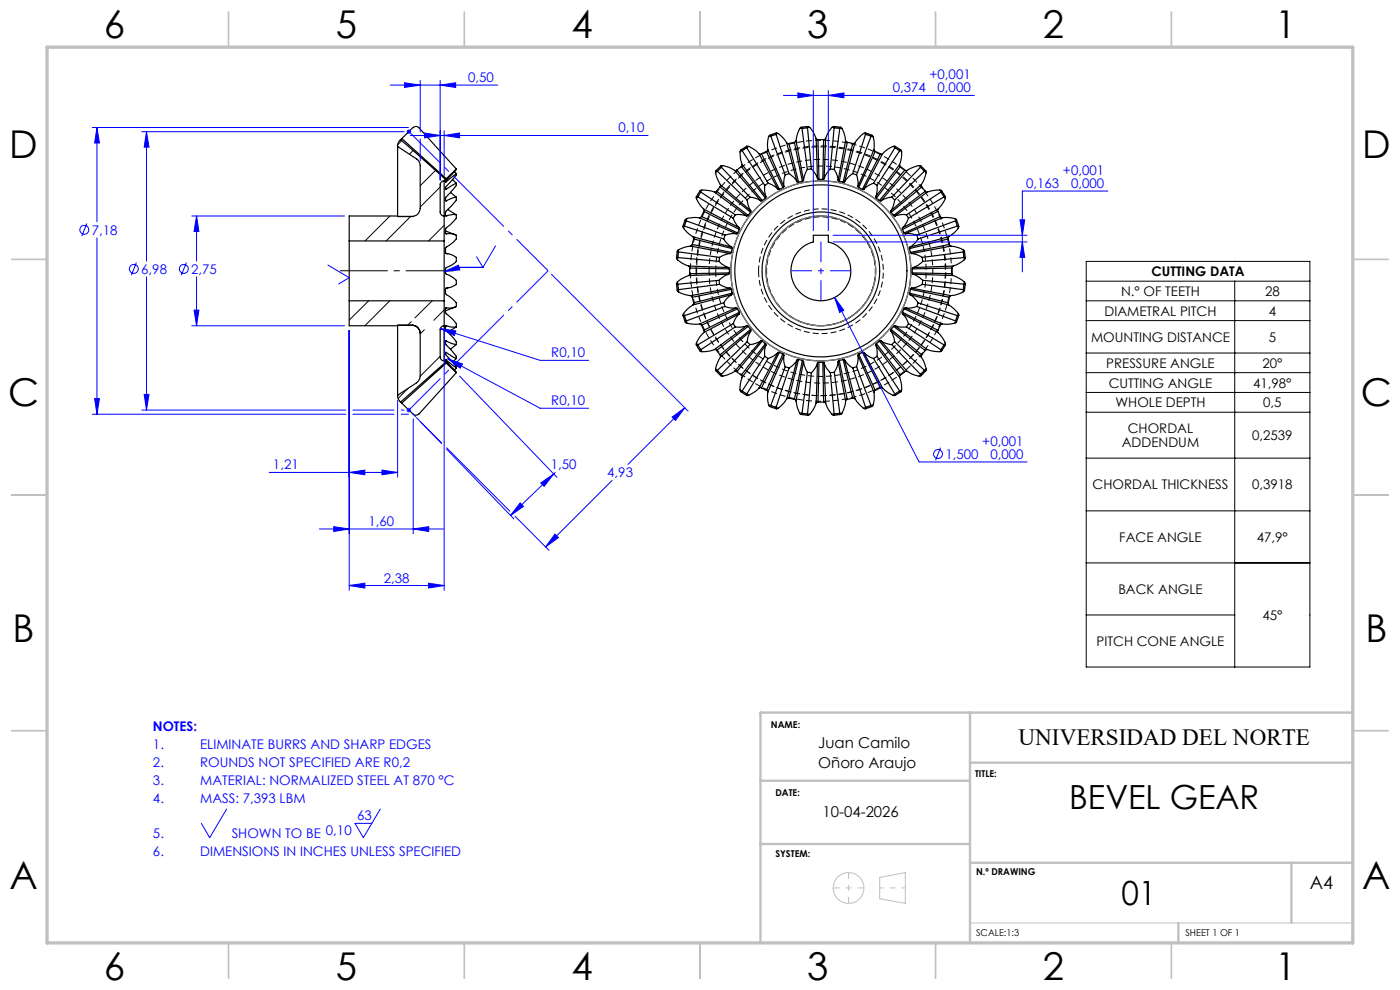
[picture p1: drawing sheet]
<svg xmlns="http://www.w3.org/2000/svg" width="297mm" height="210mm" viewBox="0 0 297 210" stroke-linecap="round" stroke-linejoin="round" font-family="sans-serif">
<g fill="none" stroke="#000" stroke-width=".21">
<path d="M85.2 29.8l-.8 .9M87.6 31.9l-.7 .8M92.4 36.2l-3.3 3.2M93.4 39.7l-4.3 4.2M82.7 45.8l-5.3 5.3M87.1 45.9l-5.2 5.2M94.2 47.8l-3.3 3.3M230.4 55.4h47.5v86.1h-47.5zM230.4 59.6h47.5M261.9 59.6v81.9M78.2 63.8l-4.1 4.1M82.7 63.8l-5.3 5.3"/>
<path d="M87.2 68.3l-.7 .7M90 69.9l-.9 .9M91.7 63.8l-3.7 3.6M93.4 75.6l-4.3 4.2M94.2 65.7l-2.2 2.2M230.4 63.8h47.5M230.4 68h47.5M230.4 74.9h47.5M230.4 79h47.5M86.6 82.4l-2.1 2.1M230.4 83.2h47.5M230.4 87.4h47.5"/>
<path d="M230.4 97.2h47.5M230.4 108.4h47.5M230.4 119.4h47.5M230.4 130.4h31.5"/>
</g>
<g fill="none" stroke="#000" stroke-width=".25">
<path d="M84.3 31.1l4.1 2.6a1.81 1.81 0 0 1 .7 1.4v9.1a1.73 1.73 0 0 1-1.6 1.7M84.3 31.1v14.7M85 29.6l9.5 8.5M85 29.6l-.5 .7-.2 .8M85.2 29.4l1.9-1.9a1.14 1.14 0 0 1 1.8-.4l7.9 8.7M85.2 29.4l-.2 .2M85.2 29.4l9.5 8.5M94.2 38.4a.84 .84 0 0 0-.8 .8v5.8a.84 .84 0 0 0 .8 .8M94.2 38.4v7.4M94.5 38.1h.1M94.5 38.1l-.3 .3M94.5 40l.2 .1"/>
<path d="M94.5 38.4l.2 .2M94.7 37.9l-.2 .2M96 38.1l.8 .8M96.4 36.4l.4 .4M96.8 35.8l-2.1 2.1M96.8 35.8l-2.3 2.6v.3l.2-.1M96.8 36.8l-2.1 1.8M96.8 36.8v.3l-.3 .4-1.9 2.1-.1 .6 .2-.1M96.8 38.9l-2.1 1.2M96.8 38.9v.2a6.7 6.7 0 0 1-2.1 2.6l-.2 .3v.6h.2M152.2 36.3h-.4a4.1 4.1 0 0 0 1 2.9M152.2 36.3l6.3 6.1"/>
<path d="M152.8 39.6l-.8 1M152.8 39.6l6.4 5.4M152.8 39.2v.4M152.8 39.2l6.5 5.5M153 35.2l-1.1 1.1M153 35.5l6.1 6.3M153 35.5v-.3h.7l1 .3 1.2 .7M153 35.5l-.8 .8M155.9 36.2l5.5 6.4M156.3 36.1l-.4 .1M156.3 36.1l5.4 6.4M157.3 35.3l-1 .8"/>
<path d="M157.3 35.3l5.1 6.7M157.4 32l-.2-.2-.1 .2a6 6 0 0 0 .3 2.9M157.4 32l4.8 7.3M157.4 34.9l-.1 .4M157.4 34.9l5.1 6.8M158.4 31l-1.3 .8M158.4 31.4l4.5 7.5M158.4 31.4v-.3a.55 .55 0 0 1 .7 .1l1 .5 .9 .9M158.4 31.4l-1 .6M161 32.6h.5M161 32.6l4 7.5M161.5 32.6l3.8 7.6"/>
<path d="M162.2 39.3v1.2l.3 1.2M162.6 32.1l-1.1 .5M162.6 32.1l3.5 7.7M162.9 31.7l-.3 .4M162.9 31.7l3.4 7.8M162.9 38.9l1.2 .5 .9 .7M162.9 38.9l-.7 .4M163.5 28.9l-.2-.2a2.04 2.04 0 0 0-.5 2l.1 1M163.5 28.9l3.1 8.2M164.6 28.5l2.8 8.3M164.6 28.5l.1-.3 .6 .3 .8 .7 .8 1.1M164.6 28.5l-1.1 .4"/>
<path d="M164.7 28.2l-1.4 .5M166.1 39.8l-.8 .4M166.3 39.5l-.2 .3M166.6 37.1l-.3 .8v1.6M166.9 30.3l.5 .1M166.9 30.3l2.2 8.3M167.4 30.4l2 8.2M167.4 36.8l1 .8 .7 1M167.4 36.8l-.8 .3M168.5 30.2l-1.1 .2M168.5 30.2l1.7 8.2M168.9 29.9l-.4 .3"/>
<path d="M168.9 29.9l1.6 8.3M169.1 38.6h.3M170.1 27.3l-.1-.3-.2 .1a6.5 6.5 0 0 0-.9 2.8M170.1 27.3l1.2 8.6M170.2 38.4l-.8 .2M170.5 38.2l-.3 .2M171.3 35.9l-.6 1.1-.2 1.2M171.3 27.1l.8 8.7M171.3 27.1l.2-.3 .5 .5 .6 .9 .5 1.2M171.3 27.1l-1.2 .2M171.4 26.8l-1.5 .2M172.1 35.8l.8 1 .5 1.1"/>
<path d="M172.1 35.8l-.8 .1M173.1 29.4l.4 .2M173.1 29.4l.3 8.5M173.4 37.9l.3 .2M173.5 29.6h1.2M173.5 29.6l.2 8.5M173.7 38.1h.9M174.7 29.6l-.1 8.5M174.8 37.9l-.2 .2M175.2 29.4l-.5 .2M175.2 29.4l-.4 8.5M176.1 35.8l-.7 1-.6 1.1"/>
<path d="M176.1 35.8l.9 .1M176.8 26.8l1.6 .2M177 27.1l-.1-.3-.2 .1a5.8 5.8 0 0 0-1.5 2.5M177 27.1l-.9 8.7M177 27.1l1.2 .2M177 35.9l.6 1.2 .2 1.1M177.8 38.2l.2 .2M178 38.4l.9 .2M178.2 27.3l-1.2 8.6M178.2 27.3l.2-.3 .4 .6 .6 2.3M179.2 38.6h-.3M179.4 29.9l.3 .3"/>
<path d="M179.4 29.9l-1.6 8.3M179.7 30.2l1.2 .2M179.7 30.2l-1.7 8.2M180.9 36.8l-.9 .8-.8 1M180.9 36.8l.8 .3M180.9 30.4l-2 8.2M181.4 30.3l-.5 .1M181.4 30.3l-2.2 8.3M181.7 37.1l.3 1.2v1.2M182 39.5l.2 .3M182.2 39.8l.8 .4M183.6 28.2l1.4 .5"/>
<path d="M183.6 28.5v-.3h-.2a5.5 5.5 0 0 0-2 2.1M183.6 28.5l-2.7 8.3M183.6 28.5l1.2 .4M184.8 28.9l-3.1 8.2M184.8 28.9l.2-.2 .3 .6 .1 2.4M185.3 38.9l-1.1 .5-.9 .7M185.3 38.9l.8 .4M185.4 31.7l.3 .4M185.4 31.7l-3.4 7.8M185.7 32.1l1.1 .5M185.7 32.1l-3.5 7.7M186.1 39.3v1.3l-.3 1.1"/>
<path d="M186.8 32.6h.4M186.8 32.6l-3.8 7.6M187.2 32.6l-3.9 7.5M189.8 31l1.3 .8M189.8 31.4l.1-.3a2.06 2.06 0 0 0-1.9 .8l-.8 .7M189.8 31.4l-4.5 7.5M189.8 31.4l1.1 .6M190.9 32l-4.8 7.3M190.9 32l.1-.2a1.65 1.65 0 0 1 .2 1.8l-.3 1.3M190.9 34.9l.1 .4M190.9 34.9l-5.1 6.8M191 35.3l.9 .8"/>
<path d="M191 35.3l-5.1 6.7M191.9 36.1l.5 .1M191.9 36.1l-5.4 6.4M192.4 36.2l-5.5 6.4M195.3 35.5l.1-.3-.2-.1a5.5 5.5 0 0 0-2.8 1.1M195.3 35.5l-6.1 6.3M195.3 35.5l.8 .8M195.3 35.2l1.1 1.1M195.4 39.2l.1 .4M195.4 39.2l-6.4 5.5M195.5 39.6l.8 1M195.5 39.6l-6.4 5.4"/>
<path d="M196.1 36.3l-6.3 6.1M196.1 36.3h.3l.1 .4-.4 1.3-.7 1.2M74.1 51.1v12.7M74.1 51.1h20.1M84.3 45.8l3.2 .1M84.3 45.8h-10.2v5.3M87.5 45.9h.1M94.2 51.1v12.7M94.2 45.8v5.3M94.5 49l2.1 .8M94.5 42.5l.2 .1M94.5 45.7l.2 .1"/>
<path d="M94.6 49.6h.1M94.6 53.8h.4M94.7 49.6l1.5 .1a.67 .67 0 0 1 .6 .9l-.7 .8-1.4 1a1.23 1.23 0 0 0-.2 1.3l.1 .1a3.8 3.8 0 0 1 2.2 .9v.1a1.05 1.05 0 0 1-.7 1.2l-1.5 .8v1.3a4.6 4.6 0 0 1 2.2 1.5v.1a.82 .82 0 0 1-.7 1l-1.5 .5v1.2a5.5 5.5 0 0 1 2.2 2v.6l-.3 .1-1.1 .3-.7-.1M95 44.4l1.8 1.2M95.6 40.8l1.2 1M96.8 41.8l-.6 .1-1.5 .7M96.8 41.8v.4a4.5 4.5 0 0 1-1.8 2.2l-.5 .6v.7l.2 .1M96.8 45.6l-1-.1-1.1 .3M96.8 45.6v.4a3.8 3.8 0 0 1-1.8 2l-.5 .6v.9l.2 .1M143.7 53.3l-.2 1.5M143.8 54.6l-.3 .2a4 4 0 0 0 2.6 1.6M143.8 54.6l8.7 .8"/>
<path d="M143.9 53.4l8.7 1.2M143.9 53.4l-.1 1.2M145.2 48h-.3a3.3 3.3 0 0 0 1.7 1.9l.4 .3M145.2 48l8.3 2.7M145.4 46.6l-.5 1.4M145.6 46.8l8.2 3.1M145.6 46.8l-.4 1.2M146.1 58.4l-2.1 1.2-.5 .5 .3 .2M146.1 56.4l.2 .5M146.1 56.4l8.5 .4M146.3 58.1l-.2 .3M146.3 56.9v1.2"/>
<path d="M146.3 56.9l8.4 .1M146.5 52.2l-1.3 .2-1.2 .5-.3 .3 .2 .2M146.5 52.2l8.4 1.6M146.9 51.8l-.4 .4M146.9 51.8l8.3 1.7M147 50.2l.1 .5M147 50.2l8.2 2.2M147.1 50.7l-.2 1.1M147.1 50.7l8.2 2M148 41.8h-.3a4.7 4.7 0 0 0 1.6 2.6M148 41.8l7.5 4.5M148.4 46.2l-1.3-.1-1.1 .2-.6 .3 .2 .2"/>
<path d="M148.4 46.2l7.8 3.4M148.5 40.5l-.8 1.3M148.7 40.7l7.3 4.9M148.7 40.7l-.2-.2 .4-.2 1.9 .2 .8 .2M148.7 40.7l-.7 1.1M148.8 45.9l-.4 .3M148.8 45.9l7.7 3.5M149.3 44.4v.4M149.3 44.4l7.5 3.9M149.3 44.8l-.5 1.1M149.3 44.8l7.5 3.9M151.6 40.7l6.8 5.1"/>
<path d="M152 40.6l-.4 .1M152 40.6l6.7 5.1M152.5 55.4l.6 .6 1.5 .8M152.5 59.5l-8.7 .8M152.5 59.5l.1 .8M152.6 54.6l-.1 .8M153.5 50.7l.8 1 .9 .7M153.8 49.9l-.3 .8M154.6 58.2l-.8 .2-1.3 1.1M154.6 56.8l.1 .2M154.6 58.2l-8.5 .2M154.7 57.9l-.1 .3"/>
<path d="M154.7 57v.9M154.7 57.9l-8.4 .2M154.9 53.8l-1.1 .2-1.2 .6M155.2 53.5l-.3 .3M155.2 52.4l.1 .3M155.3 52.7l-.1 .8M155.5 46.3l.8 1.4 .5 .6M156 45.6l1.3-.1 1.1 .3M156 45.6l-.5 .7M156.2 49.6h-1.2l-1.2 .3M156.5 49.4l-.3 .2M156.8 48.7l-.3 .7"/>
<path d="M156.8 48.3v.4M158.5 42.4l.2 1.2 .6 1.1M158.7 45.7l-.3 .1M159.1 41.8l1.2 .3 1.1 .5M159.1 41.8l-.6 .6M159.2 45l-.5 .7M159.3 44.7l-.1 .3M161.7 42.5l-.3 .1M162.4 42l-.7 .5M162.5 41.7l-.1 .3M165 40.1l.3 .1M172.5 49.9h3.2v1.4a6.3 6.3 0 0 1 3.6 9.8 6.3 6.3 0 0 1-10.4 0 6.3 6.3 0 0 1 3.6-9.8z"/>
<path d="M183.3 40.1l-.3 .1M185.8 41.7l.1 .3M185.9 42l.6 .5M186.5 42.5l.4 .1M189 44.7l.1 .3M189.1 45l.5 .7M189.2 41.8l-.8 .1-1.5 .7M189.2 41.8l.6 .6M189.6 45.7l.3 .1M189.8 42.4l-.3 1.3-.5 1M191.5 48.3v.4M191.5 48.7l.3 .7"/>
<path d="M191.8 49.4l.3 .2M192.1 49.6h1.2l1.2 .3M192.3 45.6l-1.2-.1-1.2 .3M192.3 45.6l.4 .7M192.7 46.3l-.7 1.5-.5 .5M193 52.7l.1 .8M193 52.4v.3M193.1 53.5l.3 .3M193.4 53.8l1.2 .2 1.1 .6M193.5 57v.9M193.5 57.9l.2 .3M193.5 57.9l8.5 .2"/>
<path d="M193.7 58.2l1.1 .5 1 .8M193.7 56.8l-.2 .2M193.7 58.2l8.5 .2M194.5 49.9l.3 .8M194.8 50.7l-.8 1-1 .7M195.7 54.6l.1 .8M195.8 59.5l8.7 .8M195.8 55.4l-1 .9-1.1 .5M195.8 59.5l-.1 .8M196.3 40.6l.4 .1M196.3 40.6l-6.7 5.1M196.7 40.7a5 5 0 0 1 3-.3l-.1 .3"/>
<path d="M196.7 40.7l-6.8 5.1M199 44.8l.5 1.1M199 44.8l-7.5 3.9M199 44.4v.4M199 44.4l-7.5 3.9M199.5 45.9l.3 .3M199.5 45.9l-7.7 3.5M199.6 40.7l-7.3 4.9M199.6 40.7l.7 1.1M199.7 40.5l.9 1.3M199.8 46.2a4.9 4.9 0 0 1 3.1 .4l-.2 .2M199.8 46.2l-7.7 3.4"/>
<path d="M200.3 41.8l-7.6 4.5M200.3 41.8h.3l-.2 .6-1.4 2M201.2 50.7l.2 1.1M201.2 50.7l-8.2 2M201.3 50.2l-.1 .5M201.3 50.2l-8.3 2.2M201.4 51.8l.3 .4M201.4 51.8l-8.3 1.7M201.7 52.2a4.9 4.9 0 0 1 2.9 1l-.2 .2M201.7 52.2l-8.3 1.6M202 58.1l.2 .3M202 56.9v1.2"/>
<path d="M202 56.9l-8.5 .1M202.2 58.4a5 5 0 0 1 2.6 1.7l-.3 .2M202.2 56.4l-.2 .5M202.2 56.4l-8.5 .4M202.7 46.8l-8.2 3.1M202.7 46.8l.4 1.2M202.9 46.6l.5 1.4M203.1 48l-8.3 2.7M203.1 48h.3l-.3 .7-.7 .8-1.1 .7M204.4 53.4l-8.7 1.2M204.4 53.4l.1 1.2M204.5 54.6l-8.7 .8"/>
<path d="M204.5 54.6l.2 .1a.5 .5 0 0 1-.4 .6l-2.1 1.1M204.6 53.3l.2 1.5M74.1 63.8v5.3h10.2M74.1 63.8h20.1M84.3 69.1v14.7M87.5 69a1.73 1.73 0 0 1 1.6 1.7M87.5 69a1.75 1.75 0 0 1 1.6 1.7M87.5 69h.1M87.5 69l-3.2 .1M89.1 70.7l-.1 9.6-.6 .9-4.1 2.6M94.2 69.1a.84 .84 0 0 0-.8 .8v5.8a.84 .84 0 0 0 .8 .8M94.2 69.1v7.4"/>
<path d="M94.2 63.8v5.3M94.2 76.5l.3 .4M94.5 76.9l-9.5 8.4M94.5 76.9h.1M94.5 76.9l.2 .1M94.7 65.3l-.2 .1v.9l.2 .3a6 6 0 0 1 2.1 2.2v.5M94.7 69.1l1.1 .3 1-.1M94.7 69.1l-.2 .1v.7l.2 .3a8.2 8.2 0 0 1 2.1 2.4v.5M94.7 72.3l1.1 .5 1 .3M94.7 72.3h-.2v.6l.6 .7a5.1 5.1 0 0 1 1.7 2.2v.3M94.7 74.8l2.1 1.3M94.7 74.8l-.2-.1 .1 .6 2.2 2.5v.3"/>
<path d="M94.7 76.4l2.1 1.7M94.7 76.4l-.2-.1 .1 .3 2.2 2.4M94.7 77l2.1 2M94.7 77l-9.5 8.5M94.7 76.4l-.2 .1M94.7 74.8l-.2 .1M94.7 72.3l-.2 .1M94.7 69.1l-.2 .1M94.7 65.3l-.1 .1M95 61.1h-.4M96.6 65.1l-2.1 .8M96.8 79l-8 8.9a.91 .91 0 0 1-1.4-.3l-2.2-2.1"/>
<path d="M96.8 78.1l-.4 .4M96.8 76.1l-.8 .7M96.8 73.1l-1.2 1M96.8 69.3l-1.8 1.2M143.5 60.1l.2 1.6M143.8 60.3l.1 1.1M143.9 61.4l-.2 .2a2.05 2.05 0 0 0 1.8 .9l1 .2M144.9 66.9l.5 1.4M145.2 66.9l.4 1.2M145.6 68.1l-.2 .3a3.8 3.8 0 0 0 3 .3M146.5 62.7l.4 .4M146.9 63.1l.2 1.1"/>
<path d="M147 64.7l-1.8 1.5-.3 .5 .1 .2h.2M147.1 64.2l-.1 .5M147.7 73.2l.8 1.3M148 73.2l.7 1M148.4 68.7l.4 .3M148.8 69l.5 1.1M149.3 70.5l-.9 1-.7 1.2v.5h.3M149.3 70.1v.4M151.6 74.1a4.4 4.4 0 0 1-3.1 .4l.2-.3M151.6 74.1l.4 .3M151.9 78.7l1.1 1M152 74.4l.8 .9"/>
<path d="M152.2 78.6l.8 .8M152.6 60.3l1.5 .7 .8 .1M152.6 60.3l-8.7 1.1M152.8 75.3v.4M152.8 75.7l-.9 2.2-.1 .6 .2 .2 .2-.1M153.5 64.2l-8.3 2.7M153.5 64.2l.3 .8M153.8 65l1.2 .3h1.2M153.8 65l-8.2 3.1M154.9 61.1l.3 .3M154.9 61.1l-8.4 1.6M155.2 61.4l.1 .8"/>
<path d="M155.2 61.4l-8.3 1.7M155.2 62.5l-.9 .7-.8 1M155.2 62.5l-8.2 2.2M155.3 62.2l-.1 .3M155.3 62.2l-8.2 2M155.5 68.6l-7.5 4.6M155.5 68.6l.5 .7M155.9 78.8a4.8 4.8 0 0 1-2.9 1v-.4M155.9 78.8h.4M156 69.3l-7.3 4.9M156.2 65.3l.3 .2M156.2 65.3l-7.8 3.4"/>
<path d="M156.3 78.8l1 .8M156.5 65.5l.3 .7M156.5 65.5l-7.7 3.5M156.8 66.6l-.7 .9-.6 1.1M156.8 66.2v.4M156.8 66.6l-7.5 3.9M156.8 66.2l-7.5 3.9M157.3 79.6l.1 .4M158.4 69.1l-1.2 .3-1.2-.1M158.4 69.1l.3 .1M158.4 69.1l-6.8 5M158.5 72.5l-6.3 6.1"/>
<path d="M158.5 72.5l.6 .6M158.7 69.2l.5 .7M158.7 69.2l-6.7 5.2M159.1 73.1l-6.1 6.3M159.2 69.9l.1 .3M159.2 69.9l-6.4 5.4M159.3 70.2l-.6 1.1-.2 1.2M159.3 70.2l-6.5 5.5M161.4 72.3l-1.1 .5-1.2 .3M161.4 72.3h.3M161.4 72.3l-5.5 6.5M161.7 72.3l.7 .6"/>
<path d="M161.7 72.3l-5.4 6.5M162.2 75.6l-4.8 7.3M162.2 75.6l.7 .5M162.4 72.9l.1 .3M162.4 72.9l-5.1 6.7M162.5 73.2l-.3 1.1v1.3M162.5 73.2l-5.1 6.8M162.9 76.1l-4.5 7.5M165 74.8l-.9 .7-1.2 .6M165 74.8l-4 7.5M165.3 74.7l.8 .4M165.3 74.7l-.3 .1"/>
<path d="M165.3 74.7l-3.8 7.6M166.1 75.1l.2 .3M166.1 75.1l-3.5 7.7M166.3 75.4v1.1l.3 1.3M166.3 75.4l-3.4 7.8M166.6 77.8l-3.1 8.2M166.6 77.8l.8 .3M167.4 78.1l-2.8 8.3M169.1 76.4l-1 1.2-.7 .5M169.1 76.4l-2.2 8.2M169.4 76.3l.8 .2M169.4 76.3l-.3 .1"/>
<path d="M169.4 76.3l-2 8.1M170.2 76.5l.3 .2M170.2 76.5l-1.7 8.2M170.5 76.7l.1 .8 .7 1.5M170.5 76.7l-1.6 8.3M171.3 79l-1.2 8.7M171.3 79h.8M172.1 79l-.8 8.8M173.4 77l-.5 1.1-.8 .9M173.4 77l-.3 8.5M173.7 76.9h.9M173.7 76.9l-.3 .1"/>
<path d="M173.7 76.9l-.2 8.4M174.6 76.9l.2 .1M174.6 76.9l.1 8.4M174.8 77l.5 1.1 .8 .9M174.8 77l.4 8.5M176.1 79l.9 8.8M177 79l1.2 8.7M177 79h-.9M177.8 76.7l-.2 1.2-.6 1.1M177.8 76.7l1.6 8.3M178 76.5l-.2 .2M178 76.5l1.7 8.2"/>
<path d="M178.9 76.3l.3 .1M178.9 76.3l-.9 .2M178.9 76.3l2 8.1M179.2 76.4l1 1.2 .7 .5M179.2 76.4l2.2 8.2M180.9 78.1l2.7 8.3M181.7 77.8l3.1 8.2M181.7 77.8l-.8 .3M182 75.4v1.2l-.3 1.2M182 75.4l3.4 7.8M182.2 75.1l-.2 .3M182.2 75.1l3.5 7.7"/>
<path d="M183 74.7l.3 .1M183 74.7l-.8 .4M183 74.7l3.8 7.6M183.3 74.8l.9 .7 1.1 .6M183.3 74.8l3.9 7.5M185.3 76.1l4.5 7.5M185.8 73.2l.2 .8 .1 1.6M185.8 73.2l5.1 6.8M185.9 72.9l-.1 .3M185.9 72.9l5.1 6.7M186.1 75.6l4.8 7.3M186.1 75.6l-.8 .5"/>
<path d="M186.5 72.3l-.6 .6M186.5 72.3l5.4 6.5M186.9 72.3l1.1 .5 1.2 .3M186.9 72.3h-.4M186.9 72.3l5.5 6.5M189 70.2l.7 1.5 .1 .8M189 70.2l6.4 5.5M189.1 69.9l-.1 .3M189.1 69.9l6.4 5.4M189.2 73.1l6.1 6.3M189.6 69.2l-.5 .7M189.6 69.2l6.7 5.2"/>
<path d="M189.8 72.5l6.3 6.1M189.8 72.5l-.6 .6M189.9 69.1l1.1 .3 1.3-.1M189.9 69.1l-.3 .1M189.9 69.1l6.8 5M191 79.6l-.1 .4M191.5 66.6l.7 .9 .5 1.1M191.5 66.2v.4M191.5 66.6l7.5 3.9M191.5 66.2l7.5 3.9M191.8 65.5l-.3 .7M191.8 65.5l7.7 3.5"/>
<path d="M191.9 78.8l-.9 .8M192.1 65.3l-.3 .2M192.1 65.3l7.7 3.4M192.3 69.3l7.3 4.9M192.4 78.8l1.2 .6 1.3 .4h.4v-.4M192.4 78.8h-.5M192.7 68.6l7.6 4.6M192.7 68.6l-.4 .7M193 62.2v.3M193 62.2l8.2 2M193 62.5l1 .7 .8 1M193 62.5l8.3 2.2"/>
<path d="M193.1 61.4l-.1 .8M193.1 61.4l8.3 1.7M193.4 61.1l-.3 .3M193.4 61.1l8.3 1.6M194.5 65l-1.2 .3h-1.2M194.5 65l8.2 3.1M194.8 64.2l8.3 2.7M194.8 64.2l-.3 .8M195.4 75.7a4.8 4.8 0 0 1 1 2.9h-.3M195.5 75.3l-.1 .4M195.7 60.3l-1.2 .6-1.1 .2M195.7 60.3l8.7 1.1"/>
<path d="M196.1 78.6l-.8 .8M196.3 74.4l-.8 .9M196.4 78.7l-1.1 1M196.7 74.1l2.4 .5a.52 .52 0 0 0 .7-.2l-.2-.2M196.7 74.1l-.4 .3M199 70.1v.4M199 70.5a4.8 4.8 0 0 1 1.6 2.6l-.3 .1M199.5 69l-.5 1.1M199.8 68.7l-.3 .3M200.3 73.2l-.7 1M200.6 73.2l-.9 1.3M201.2 64.2l.1 .5"/>
<path d="M201.3 64.7l.4 .3a3.3 3.3 0 0 1 1.7 1.9h-.3M201.4 63.1l-.2 1.1M201.7 62.7l-.3 .4M202.7 68.1l.2 .1-.1 .3-.6 .1-1 .2-1.4-.1M203.1 66.9l-.4 1.2M203.4 66.9l-.5 1.4M204.4 61.4l.2 .3-.6 .4-1.5 .5-.8 .1M204.5 60.3l-.1 1.1M204.8 60.1l-.2 1.6M84.3 83.8l.1 .6 .6 .9M85 85.3l.2 .2M157.1 83.1l1.3 .8"/>
<path d="M157.4 80l-.4 2.4 .1 .7 .3-.2M157.4 82.9l1 .7M161 82.3a5.4 5.4 0 0 1-2.5 1.6l-.1-.3M161.5 82.3h-.5M161.5 82.3l1.1 .5M162.6 82.8l.3 .4M162.9 83.2l-.1 .8 .2 1.6 .1 .5 .3 .1 .1-.2M163.3 86.2l1.4 .5M163.5 86l1.1 .4M166.9 84.6a5.1 5.1 0 0 1-2.2 2.1l-.1-.3M167.4 84.4l-.5 .2M167.4 84.4l1.1 .3"/>
<path d="M168.5 84.7l.4 .3M168.9 85l.2 1.4 .4 .9 .3 .5 .2 .1 .1-.2M169.9 87.9l1.5 .2M170.1 87.7l1.2 .1M173.1 85.5a5 5 0 0 1-1.6 2.6l-.2-.3M173.5 85.3l-.4 .2M173.5 85.3h1.2M174.7 85.3l.5 .2M175.2 85.5l.5 1.2 .8 1.2 .3 .2 .2-.3M178.2 87.7l-1.2 .1M178.4 87.9l-1.6 .2M179.4 85a4.9 4.9 0 0 1-1 2.9l-.2-.2"/>
<path d="M179.7 84.7l-.3 .3M180.9 84.4l.5 .2M180.9 84.4l-1.2 .3M181.4 84.6l1.8 2 .4 .1v-.3M184.8 86l-1.2 .4M185 86.2l-1.4 .5M185.4 83.2a4.6 4.6 0 0 1-.4 3l-.2-.2M185.7 82.8l-.3 .4M186.8 82.3h.4M186.8 82.3l-1.1 .5M187.2 82.3l1 .9 1.2 .6 .4 .1v-.3M190.9 80a5 5 0 0 1 .3 3.1l-.3-.2"/>
<path d="M190.9 82.9l-1.1 .7M191.1 83.1l-1.3 .8"/>
<circle cx="174.1" cy="57.5" r="11.7"/>
<circle cx="174.1" cy="57.5" r="12.5"/>
<circle cx="174.1" cy="57.5" r="18.3"/>
<circle cx="174.2" cy="57.4" r="19.1"/>
</g>
<path d="M151.8 57.5a22.3 22.3 0 0 1 33.2-19.5 22.3 22.3 0 0 1 1 38.5 22.3 22.3 0 0 1-34.1-17.8l-.1-1.2" fill="none" stroke="#000" stroke-width=".21" stroke-dasharray="1.3 .6" stroke-dashoffset=".1" stroke-linecap="butt"/>
<path d="M147.8 57.5a26.4 26.4 0 0 1 38.8-23.2 26.4 26.4 0 0 1 2.2 45.2 26.4 26.4 0 0 1-40.9-19.4l-.1-2.6M162.6 57.5a11.5 11.5 0 0 1 17.1-10.1 11.5 11.5 0 0 1 .7 19.8 11.5 11.5 0 0 1-17.7-8.8l-.1-.9" fill="none" stroke="#000" stroke-width=".21" stroke-dasharray="1.3 .6" stroke-dashoffset=".6" stroke-linecap="butt"/>
<path d="M160.9 57.5a13.2 13.2 0 0 1 19.6-11.6 13.2 13.2 0 0 1 .8 22.8 13.2 13.2 0 0 1-20.3-10.3l-.1-.9" fill="none" stroke="#000" stroke-width=".21" stroke-dasharray="1.3 .6" stroke-linecap="butt"/>
<g fill="none" stroke="#000" stroke-width=".21" stroke-dasharray="1.3 .6" stroke-dashoffset=".5" stroke-linecap="butt">
<path d="M151.8 36.7l1.6-1.6M157 32.2l1.9-1.2M163.1 29l2-.7M169.7 27.3l2.1-.3M176.5 27l2.2 .3M183.2 28.3l2.1 .7M189.5 31l1.8 1.2M194.9 35.1l1.6 1.6M143.7 55.1l.3-2.2M145 48.4l.7-2.1M147.8 42.1l1.1-1.8M199.4 40.3l1.1 1.8"/>
<path d="M202.6 46.3l.7 2.1M204.3 52.9l.3 2.2M204.6 59.8l-.3 2.1M144 61.9l-.3-2.1M145.7 68.5l-.7-2M148.9 74.6l-1.1-1.9M153.4 79.8l-1.6-1.6M196.5 78.2l-1.6 1.6M200.5 72.7l-1.1 1.9M203.3 66.5l-.7 2M158.9 83.8l-1.9-1.1M165.1 86.6l-2-.8"/>
<path d="M171.8 87.8l-2.1-.2M178.7 87.6l-2.2 .2M185.3 85.8l-2.1 .8M191.3 82.7l-1.8 1.1"/>
</g>
<path d="M150.4 57.5a23.7 23.7 0 0 1 35.3-20.7 23.7 23.7 0 0 1 1 40.9 23.7 23.7 0 0 1-36.2-18.9l-.1-1.3" fill="none" stroke="#000" stroke-width=".21" stroke-dasharray="1.3 .6" stroke-dashoffset=".4" stroke-linecap="butt"/>
<path d="M147.7 57.4a26.5 26.5 0 0 1 39-23.3 26.5 26.5 0 0 1 2.2 45.4 26.5 26.5 0 0 1-41.1-19.5l-.1-2.6M201.9 57.4a27.7 27.7 0 0 0-40.8-24.4 27.7 27.7 0 0 0-2.3 47.5 27.7 27.7 0 0 0 42.9-20.4l.2-2.7" fill="none" stroke="#000" stroke-width=".21" stroke-dasharray="1.3 .6" stroke-dashoffset=".3" stroke-linecap="butt"/>
<g fill="none" stroke="#00f" stroke-width=".21">
<path d="M82.8 18.1h22.8M85.8 17.6l3.3 .5-3.3 .4zM89.1 17.1v10.9M93.4 18.1l3.3-.5v.9zM93.4 17.1v21.1M169.3 19.7l3.2 .5-3.2 .5zM172.5 19.2v29.7M175.7 19.2v29.7M19.6 27h67M20.6 27l.5 3.3h-1zM20.6 27v20.1M30.1 27.9h55.6"/>
<path d="M31.1 27.9l.5 3.3h-1zM31.1 27.9v27.5M86.2 27.9h1M86.4 27.6l.7 .7M86.7 27.4v1M87 28.7h50.5M87.1 27.6l-.7 .7M89.1 29.5v4.6M90.1 28.2l3.3 .5-3.3 .5zM94.2 28.7l3.3-.5v1zM94.2 27.7v9.7M166.2 20.2h40.5"/>
<path d="M175.7 20.2l3.3-.5v1zM18.4 47.4l-1 2.7M20.6 50.4v37.5M28.9 55.7l-1 2.7M31.1 58.7v28.3M39.5 55.7l-1 2.7M40.7 45.8h32.4M41.7 45.8l.5 3.3h-1zM41.7 45.8v9.6M41.7 58.7v10.4M69.6 56.2l4.5 2.7-2.3 1.3M94.2 57.6l3.1-1.3 .2 .9z"/>
<path d="M101.1 54.5l1.3 2.2M102.4 56.7h-4.9l-3.3 .9M105.1 52.2l-2.7 4.5M117 58.2l29 29M176.7 51.3h41.2M176.7 49.9h41.2M216.4 46.6h1l-.5 3.3zM216.9 51.3l.5 3.3h-1zM235 40.5h-18.1v17.2M40.7 69.1h32.4M41.2 65.8h1l-.5 3.3zM74.1 70.1v55.1"/>
<path d="M93.4 69.7l3.3 .5-.3 1zM93.4 69.7l21.2 6.7h10.3M94.2 70.1v55.1M95 76.1l3.1 1.1-.5 .9zM95 76.1l19.6 10.5h10.3M97.5 79.8l20.6 21.4M177.1 63.1l1.9 2.7-.9 .5zM177.1 63.1l17.9 34.9h22.9M19.6 87.9h53.7M20.1 84.6h1l-.5 3.3zM30.1 87h43.2M30.6 83.7h1l-.5 3.3z"/>
<path d="M74.9 87h8.7M74.9 87.9h8.7M81 99.7l3.3 .5-3.3 .5zM84.3 84.9v16.3M85.1 87h.6M85.1 87.9h1.5M86.2 87h1M86.4 86.6l.7 .7M86.7 86.5v1M87.1 86.6l-.7 .7M87.5 87.7l.7 .7M87.7 88.9v24.3"/>
<path d="M88.3 88.6l5.4 5.5M89.2 89.5l4.5 4.4M94.7 95.2l14.3 14.9M94.8 95l13.4 13.4M142.6 88.5l2.7-2-2 2.7zM145.3 86.5l-12.1 12M199.5 95l-1 2.6M57.1 100.2h27.2M67.7 112.2h26.3M70.8 111.7l3.3 .5-3.3 .5zM74.1 100.2l3.3-.5v1zM87.7 112.2l3.2-.5v1z"/>
<path d="M109.3 109.5l7.2 7.2M110.3 106.7l.8 .7-2.8 2zM114.7 102.4l2.8-1.9-2.1 2.7zM117.5 100.5l-9.2 8.9M117.7 113.3l.8 .7-2.8 2zM117.8 100.2l-.3 .3M129.9 101.9l-14.2 14.1M74.1 124.2l3.3-.5v1zM74.1 124.2h20.1M90.9 123.7l3.3 .5-3.3 .5zM48.1 171.6l-3.6 6.1-1.8-3M80.7 171.6l-3.6 6.1-1.8-3h3.6"/>
<circle cx="17.9" cy="48.8" r=".95"/>
<circle cx="28.4" cy="57" r=".95"/>
<circle cx="39" cy="57" r=".95"/>
<circle cx="199" cy="96.3" r=".95"/>
</g>
<g fill="none" stroke="#c0c0c0" stroke-width=".21">
<path d="M186.6 186.1l5.5-1v6.5l-5.5-1zM205.8 195.8h81.2"/>
<circle cx="180" cy="188.4" r="3.3"/>
</g>
<g fill="none" stroke="#808080" stroke-width=".25">
<circle cx="174.1" cy="57.4" r="11.6"/>
<circle cx="174.1" cy="57.5" r="19.1"/>
</g>
<path d="M96.2 57.4h-24.1" fill="none" stroke="#000" stroke-width=".21" stroke-dasharray="15.2 1.3 1.3 1.3" stroke-dashoffset="5.1" stroke-linecap="butt"/>
<path d="M176.8 188.3h6.5M180 185.1v6.5" fill="none" stroke="#c0c0c0" stroke-width=".21" stroke-dasharray="15.2 1.3 1.3 1.3" stroke-dashoffset="13.9" stroke-linecap="butt"/>
<path d="M186.6 188.3h5.5" fill="none" stroke="#c0c0c0" stroke-width=".21" stroke-dasharray="15.2 1.3 1.3 1.3" stroke-dashoffset="14.4" stroke-linecap="butt"/>
<path d="M86.7 27.9l29.6 29.5M86.7 87l29.6-29.6" fill="none" stroke="#00f" stroke-width=".21" stroke-dasharray="15.2 1.3 1.3 1.3" stroke-dashoffset="5.8" stroke-linecap="butt"/>
<path d="M174.2 63.8v-12.5" fill="none" stroke="#00f" stroke-width=".21" stroke-dasharray="15.2 1.3 1.3 1.3" stroke-dashoffset="10.9" stroke-linecap="butt"/>
<path d="M167.8 57.4h12.7" fill="none" stroke="#00f" stroke-width=".21" stroke-dasharray="15.2 1.3 1.3 1.3" stroke-dashoffset="10.8" stroke-linecap="butt"/>
<g fill="none" stroke="#c0c0c0" stroke-width=".35">
<path d="M48.5 2.5v7.5M98.5 2.5v7.5M148.5 2.5v7.5M198.5 2.5v7.5M248.5 2.5v7.5M2.5 55h7.5M287 55h7.5M2.5 105h7.5M287 105h7.5M2.5 155h7.5M287 155h7.5M48.5 200v7.5"/>
<path d="M98.5 200v7.5M148.5 200v7.5M198.5 200v7.5M248.5 200v7.5"/>
</g>
<path d="M205.8 151.2v48.8M287 151.2h-125.7v48.8M161.3 165.6h44.5M161.3 179h44.5M205.8 161.8h81.2M205.8 183h81.2M250 195.8v4.2M274 183v12.8" fill="none" stroke="#c0c0c0" stroke-width=".5"/>
<path d="M10 10h277v190h-277z" fill="none" stroke="#c0c0c0" stroke-width=".7"/>
<g fill="#00f">
<path d="M177.1 63.1l1.9 2.7-.9 .5z"/>
<path d="M93.4 69.7l3.3 .5-.3 1zM94.2 57.6l3.1-1.3 .2 .9z"/>
<path d="M74.1 100.2l3.3-.5v1zM81 99.7l3.3 .5-3.3 .5zM70.8 111.7l3.3 .5-3.3 .5zM87.7 112.2l3.2-.5v1zM41.7 45.8l.5 3.3h-1zM41.2 65.8h1l-.5 3.3zM20.1 84.6h1l-.5 3.3zM20.6 27l.5 3.3h-1zM90.1 28.2l3.3 .5-3.3 .5zM94.2 28.7l3.3-.5v1zM85.8 17.6l3.3 .5-3.3 .4zM93.4 18.1l3.3-.5v.9zM74.1 124.2l3.3-.5v1zM90.9 123.7l3.3 .5-3.3 .5zM95 76.1l2.6 2 .5-.9zM110.3 106.7l.8 .7-2.8 2zM114.7 102.4l2.8-1.9-2.1 2.7zM169.3 19.7l3.2 .5-3.2 .5zM175.7 20.2l3.3-.5v1zM216.9 51.3l.5 3.3h-1zM216.4 46.6h1l-.5 3.3z"/>
<path d="M31.1 27.9l.5 3.3h-1zM30.6 83.7h1l-.5 3.3zM117.7 113.3l.8 .7-2.8 2zM142.6 88.5l2.7-2-2 2.7z"/>
</g>
<g font-size="8.1">
<text x="22" y="8">6</text>
<text x="71.2" y="8">5</text>
<text x="121.2" y="8">4</text>
<text x="171.2" y="8">3</text>
<text x="221.2" y="8">2</text>
<text x="270.5" y="8">1</text>
<text x="2" y="33.6">D</text>
<text x="289" y="33.6">D</text>
<text x="1.7" y="86.1">C</text>
<text x="288.7" y="86.1">C</text>
<text x="2.7" y="136.1">B</text>
<text x="289.7" y="136.1">B</text>
<text x="2" y="188.6">A</text>
<text x="289" y="188.6">A</text>
<text x="22" y="208">6</text>
<text x="71.2" y="208">5</text>
<text x="121.2" y="208">4</text>
<text x="171.2" y="208">3</text>
<text x="221.2" y="208">2</text>
<text x="270.5" y="208">1</text>
</g>
<g font-size="7.1">
<text x="226.8" y="171.5">BEVEL GEAR</text>
<text x="237.9" y="192">01</text>
</g>
<text font-size="4.9" x="216.1" y="158">UNIVERSIDAD DEL NORTE</text>
<text font-size="3.9" x="277.9" y="188.5">A4</text>
<g font-size="3.2">
<text x="173.6" y="158.7">Juan Camilo</text>
<text x="173.6" y="162.9">Oñoro Araujo</text>
<text x="174.5" y="173.4">10-04-2026</text>
</g>
<g font-size="2.8" fill="#00f">
<text x="99.3" y="17.4">0,50</text>
<text x="197.2" y="16.8">+0,001</text>
<text x="189.4" y="19.6">0,374</text>
<text x="198.9" y="19.6">0,000</text>
<text x="131.2" y="28.1">0,10</text>
<text x="217.7" y="39.9">0,163</text>
<text x="225.5" y="37.1">+0,001</text>
<text x="227.2" y="39.9">0,000</text>
<text x="19.5" y="49.8">7,18</text>
<text x="30" y="58.1">6,98</text>
<text x="40.6" y="58.1">2,75</text>
<text x="117" y="75.8">R0,10</text>
<text x="117" y="86">R0,10</text>
<text x="208.4" y="94.5">+0,001</text>
<text x="57.9" y="99.6">1,21</text>
<text x="116.8" y="99.6">1,50</text>
<text x="128.8" y="101.3">4,93</text>
<text x="200.6" y="97.4">1,500</text>
<text x="210.1" y="97.4">0,000</text>
<text x="78.2" y="111.6">1,60</text>
<text x="81.4" y="123.6">2,38</text>
<text x="32.5" y="155.1">NOTES:</text>
<text x="32.5" y="158.9">1.</text>
<text x="42.5" y="158.9">ELIMINATE BURRS AND SHARP EDGES</text>
<text x="32.5" y="162.7">2.</text>
<text x="32.5" y="166.6">3.</text>
<text x="42.5" y="162.7">ROUNDS NOT SPECIFIED ARE R0,2</text>
<text x="42.5" y="166.6">MATERIAL: NORMALIZED STEEL AT 870 °C</text>
<text x="32.5" y="170.4">4.</text>
<text x="42.5" y="170.4">MASS: 7,393 LBM</text>
<text x="32.5" y="177.7">5.</text>
<text x="49.1" y="177.7">SHOWN TO BE 0,10</text>
<text x="75.8" y="174">63</text>
<text x="32.5" y="181.5">6.</text>
<text x="42.5" y="181.5">DIMENSIONS IN INCHES UNLESS SPECIFIED</text>
</g>
<g font-size="2.8">
<text x="244.3" y="58.6">CUTTING DATA</text>
<text x="237.8" y="62.8">N.° OF TEETH</text>
<text x="268.4" y="62.8">28</text>
<text x="234.3" y="67">DIAMETRAL PITCH</text>
<text x="269.1" y="67">4</text>
<text x="231.5" y="72.5">MOUNTING DISTANCE</text>
<text x="269.1" y="72.5">5</text>
<text x="234.7" y="78">PRESSURE ANGLE</text>
<text x="235.2" y="82.2">CUTTING ANGLE</text>
<text x="265.8" y="82.2">41,98°</text>
<text x="267.8" y="78">20°</text>
<text x="236.6" y="86.4">WHOLE DEPTH</text>
<text x="268" y="86.4">0,5</text>
<text x="238" y="94.8">ADDENDUM</text>
<text x="239.3" y="92">CHORDAL</text>
<text x="265.6" y="93.4">0,2539</text>
<text x="231.8" y="103.8">CHORDAL THICKNESS</text>
<text x="265.6" y="103.8">0,3918</text>
<text x="237.4" y="114.9">FACE ANGLE</text>
<text x="266.6" y="114.9">47,9°</text>
<text x="237.2" y="126">BACK ANGLE</text>
<text x="267.8" y="131.5">45°</text>
<text x="232.6" y="137">PITCH CONE ANGLE</text>
</g>
<g font-size="2">
<text x="163.6" y="154.4">NAME:</text>
<text x="206.9" y="164.9">TITLE:</text>
<text x="164.5" y="168.9">DATE:</text>
<text x="164.5" y="181.7">SYSTEM:</text>
<text x="207.1" y="185.5">N.º DRAWING</text>
<text x="207.1" y="198.6">SCALE:1:3</text>
<text x="251.5" y="198.6">SHEET 1 OF 1</text>
</g>
</svg>
